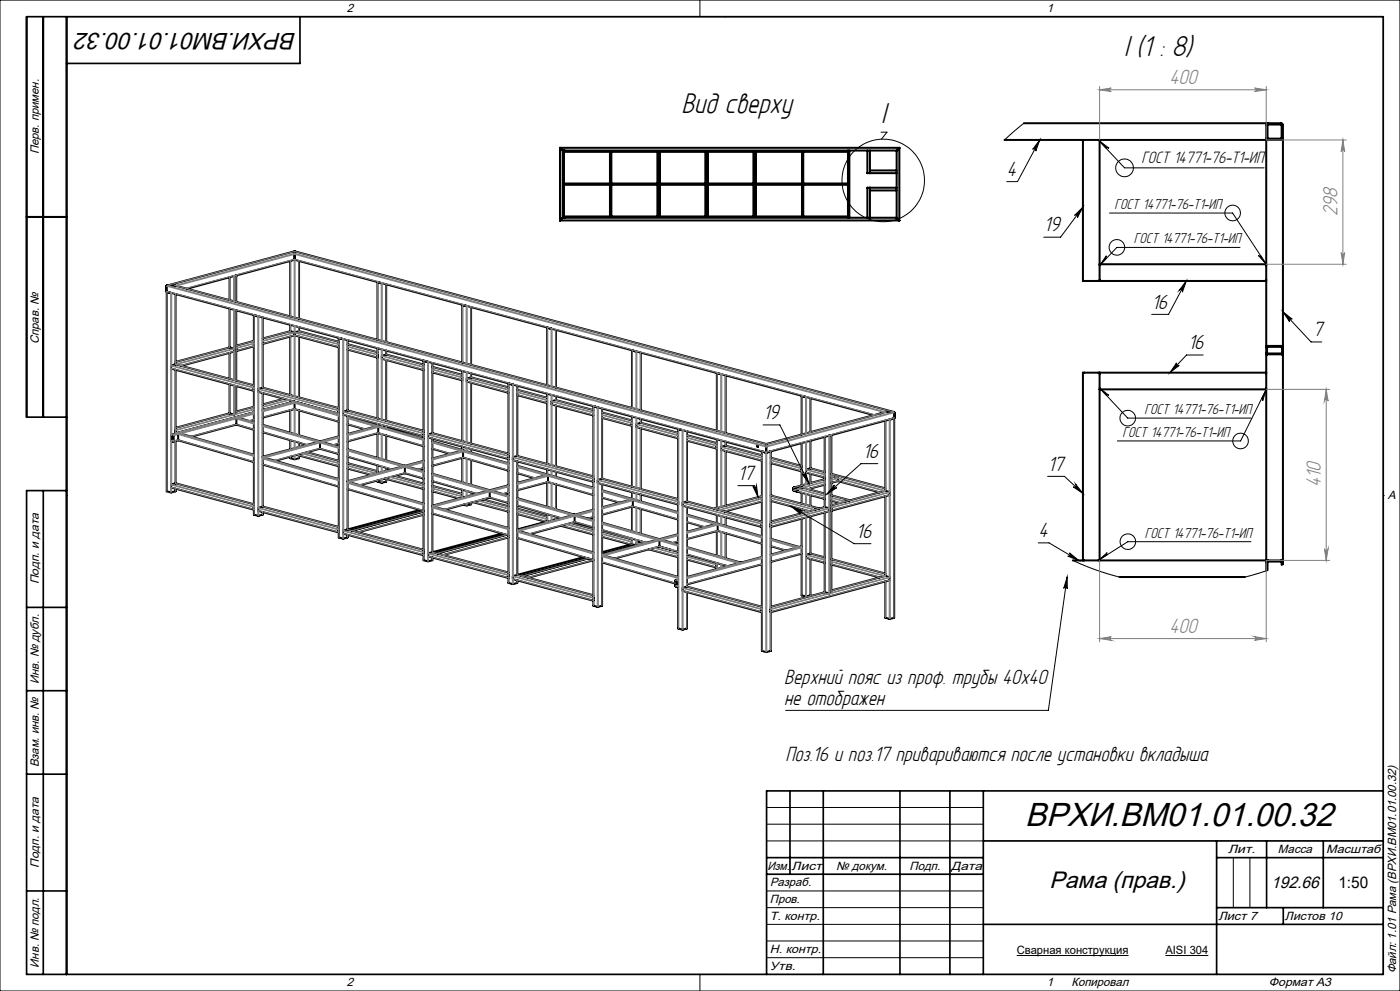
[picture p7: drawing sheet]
<svg xmlns="http://www.w3.org/2000/svg" width="420mm" height="297mm" viewBox="0 0 420 297" stroke-linecap="round" stroke-linejoin="round" font-family="sans-serif">
<g fill="none" stroke="#000" stroke-width=".6">
<path d="M307.2 36.9h72.7v.4M380 37.1l.4-.2h3.9l.5 .3 .1 4.3-.3 .3-4.3 .1-.3-.2-.1-4.3zM380.3 37.4h4.2l-.1 4.2-4.1-.1zM168 44.3l.1 .1M168 44.3v21.8M168 44.3h101.8M168.1 44.4l.6 .6M168.7 45l.1 .1M168.8 45.1v20.2M168.8 45.1h100.2M169.2 55.1h13.8M169.2 55.3v.1"/>
<path d="M169.2 45.5h85.2M169.2 45.1v.1M169.2 45.1h.1M169.2 45.2v20M169.2 55.4h13.8M183 55.3v.1M183.1 45.5v19.4M183.3 45.5h.1M183.4 55.1h14M183.4 55.3v.1M183.4 55v.1M183.4 55.3h.1"/>
<path d="M183.4 55.4h14M183.4 45.5v19.4M197.2 45.5v9.5M197.2 55.4v9.5M197.4 55.3v.1M197.4 45.5v19.4M197.7 45.5v19.4M197.8 55.3v.1M197.8 55.1h14M197.8 55v.1M197.8 55.3h.1M197.8 55.4h14"/>
<path d="M197.9 45.5v9.5M197.9 55.4v9.5M211.6 45.5v9.5M211.6 55.4v9.5M211.8 55.3v.1M211.8 45.5v19.4M212.1 45.5v19.4M212.2 55.3v.1M212.2 55.1h14M212.2 55v.1M212.2 55.3h.1M212.2 55.4h14"/>
<path d="M212.3 45.5v9.5M212.3 55.4v9.5M226 45.5v9.5M226 55.4v9.5M226.2 55.3v.1M226.3 45.5v19.4M226.6 45.5h.1M226.6 55.3v.1M226.6 55.1h14M226.6 55v.1M226.6 55.3h.1M226.6 55.4h14"/>
<path d="M226.6 45.5v19.4M226.7 45.5v9.5M226.7 55.4v9.5M240.6 55.3v.1M240.7 45.5v19.4M240.9 45.5h.1M241 55v.1M241 55.3h.1M241 55.4h13.4M241 45.5v19.4M254.4 45.1v.1M254.4 55.1l-13.4-.1v.4"/>
<path d="M254.4 55.3v.1M254.4 45.2v20M254.8 45.1v20.2M260.2 45.1v6.8h8.8M260.9 56.3l.1 9M261 45.1l-.1 6.8M261 57l8 .1M269 51.1h-8M269 56.3h-8.8v9M269 45.1v20.2M269.1 45l-.1 .1M269.7 44.4l-.6 .6"/>
<path d="M269.8 44.3l-.1 .1M269.8 44.3v21.8M301.3 41.9h23.6M324.9 41.9v42.3h5M324.9 41.9h5M329.9 41.9h50M329.9 41.9v37.3M379.9 41.9h.4M379.9 41.6v.3M379.9 41.9v37.3M384.5 41.9h.4v126.1h-.4M8 65h12"/>
<path d="M87.1 78.2v16.6M88.3 77.9h.2M88.4 77.9h.1M88.4 75.3h.1M88.4 75.3v2.4M88.4 77.7v.2M88.4 75.3l-38.3 10.3M88.4 77.9l-32.3 8.6M88.4 75.3l179.7 48.2M88.4 77.9l173.8 46.5M89.7 78.2v17.3M168 66.1h101.8"/>
<path d="M168.1 66l-.1 .1M168.8 65.3l-.7 .7M168.8 65.3h100.2M169.2 64.9h85.2M169.2 65.2v.1M169.2 65.3h.1M183.4 64.9h.1M226.6 64.9h.1M240.9 64.9h.1M254.4 65.2v.1M269 65.3l.7 .7M269.7 66l.1 .1"/>
<path d="M329.9 79.2v5M329.9 79.2h50M379.9 79.2v5M49.9 87.3l.2 .2M49.9 87.3l.1-1.7 2.5-.1 177.4 47.6M50.1 87.5l179.8 48.1M50.2 87.5h.1M50.2 87.5l1.1 .3M51.3 87.8h.1M51.5 87.8l-1.5-.3v59.7M52.7 88.2v21M68.9 83.1v6.9"/>
<path d="M68.9 92.5v11.6M70.1 82.8h.2M70.1 82.8h.1M70.2 82.8h.1M70.7 82.6h.1M70.7 82.6l-.5 .2M70.8 82.6h.1M70.8 82.6l-.5 .2M70.9 82.6v7.9M70.9 93v21M76.3 94.5h.1M76.3 94.5l1.2 .3"/>
<path d="M77.6 94.8l-1.4-.3v59.7l1.2 .4 1.4-.3v-.8M78.8 95.1v21.1M87.1 99.3l1.3 .5M87.1 99.3l-8.3 2.2M87.1 97.4v1.9M88.4 99.8v.6M89.7 99.3l-1.3 .5M89.7 99.3l11.9 3.1M89.7 98.1v1.2M113.4 84.6l1.1 .3M114.7 84.9l-1.5-.3v17.2M115.9 85.2v17.3"/>
<path d="M138.8 91.4h.1M139.8 91.7h.3M140 91.7l-1.3-.3v17.3M141.3 92v17.4M164.3 98.2h.1M164.3 98.2l1.2 .3M165.6 98.6l-1.5-.4v17.3M166.8 98.9v17.3M329.9 84.2h50M379.9 84.2v27.5M52.6 109.2l-1.2 .3-.1 .9 24.8 6.7M52.6 109.2h.1"/>
<path d="M52.7 109.1v.1M52.7 110.8v19.2M52.7 109.2l23.5 6.3M68.9 104.1l1.2 .4 .1 .9-15.8 4.2M68.9 115.1v8.8l1.2 .3 .8-.2v-8.3M68.9 104.1l-16.2 4.4M68.9 105.8v7.7M70.9 104.3v.1M76.2 103.8l-5.3 1.3M76.2 116.1v1M76.2 117h.1M76.2 116.2v.1"/>
<path d="M76.2 102.2l-5.3 1.4M78.8 116.2l-1.2 .3-.1 .9 24.1 6.5v-.9M78.8 116.2h.1M78.8 117.8v34M78.8 116.2l22.8 6.1M85.2 119.5l-6.4 1.7M87.1 100.9v17.5M88.4 100.4l-9.6 2.7M88.4 100.4l13.2 3.7M89.7 100.9v18.2M101.6 101.3v59.8l1.2 .3 1.4-.3 .1-.8M101.7 101.3l1.4 .4"/>
<path d="M101.8 101.3h.1M101.8 101.3l1.2 .3M104.3 102v21M104.3 104.8l8.9 2.4M104.3 103.1l8.9 2.4M113.2 106.2v1M113.2 106.3v.8M113.2 104.4v21M115.9 106.3l-1.3 .3-.1 .9 12.6 3.4M115.9 105.1v1.2M115.9 107.9v18.2M115.9 106.3h.1"/>
<path d="M115.9 106.3l11.2 3M127.1 108.1v59.7l1.1 .4 1.4-.3 .1-.8M127.1 108.1l1.4 .4M127.2 108.1v.1M127.2 108.2l1.2 .2M129.7 111.6l9 2.4v-1M129.7 108.8v21M129.7 110l9 2.4M138.6 113.9h.1M138.7 113.1l-.1 .1M138.7 111.2v21M141.3 113.1l-1.2 .3-.1 1 12.5 3.3"/>
<path d="M141.3 113.1l11.2 3M141.3 111.9v1.2M141.3 114.7v18.2M152.5 115v59.7l1.3 .3 1.4-.3v-.8M152.6 114.9l1.4 .4M152.7 114.9l1.2 .3M155.2 115.6v21.1M155.2 116.8l8.9 2.4M155.2 118.4l8.9 2.4M164.1 119.9v.9M164.1 119.9v.8M164.1 118v21.1"/>
<path d="M166.8 119.9l-1.3 .4v.8l12.5 3.4M166.8 118.7v1.2M166.8 119.9l11.2 3M189.8 105l1.1 .3M191 105.4l-1.4-.4v17.3M192.2 105.7v17.3M215.1 111.8v17.3M215.1 111.8l1.4 .4M215.2 111.8l1.2 .3M217.7 112.5v17.3M240.7 118.7h.1M240.7 118.7l1.1 .3"/>
<path d="M241.9 119l-1.4-.3v11.5M243.1 119.3v10.2M329.9 111.7h-5v56.3M329.9 111.7v5M329.9 116.7v51.3M329.9 111.7h50M329.9 116.7h50M379.9 103.7h.4M379.9 106.2h.4M379.9 105.8l.4 .4M379.9 111.7v5M379.9 116.7v51.3"/>
<path d="M380.2 104h4.4v1.8l-4.4 .1zM380.3 103.7l-.4 .4M380.3 106.2h4.2M380.3 103.7h4.2M384.5 103.7h.4M384.5 106.2h.4M384.5 103.7l.4 .4M384.9 105.8l-.4 .4M51.4 130.3l.6 .2v1.9l-.7-.3zM51.4 130.4l.6 .1v1.8l-.6-.2zM52.7 129.7h.1M52.7 129h.1"/>
<path d="M52.7 132.1v12.7M53.5 131.9l-1.5 .4M54 129.9l-.6 .3 .1 1.8 22.7 6.5M54 129.9h.1M54.1 129.9l22.1 6.4M68.9 123.9l-16.2 4.3M70.9 127.2l-13.5 3.7M71 127.3l5.2 1.5M76.2 123.5l-23.5 6.4v-1M76.2 126.6l-4.7-1.4-.6 .3 .1 1.8M76.2 121.9l-5.3 1.4M76.2 125.9l-1.3 .3"/>
<path d="M76.2 123.6l-24.8 6.7M78.8 137l.4 .2M78.8 129.5l13.2 3.8M78.8 127.3l17.2 5M78.8 139.2l22.8 6.6M78.8 137l22.8 6.6M87.1 120.6v.1M87.1 122.9v6.8M87.1 131.9v2.8M88.2 120.3l-9.4 2.5M88.4 120.4l-9.6 2.5M88.4 122.6l-9.6 2.6"/>
<path d="M89 136.3l12.6 3.4M89.7 136.5v.8l-1.2 .4-1.4-.4v-.4M89.7 123v7.5M89.7 132.7v1.3M90.5 121h.1M92.1 135.5l9.5 2.6M95.9 132.3l-.5 .2M95.9 132.3h.1M96 134.5l-13.5 3.6M101.6 123.8h.1M101.6 133.9l-4.9-1.4-.7 .2 .1 1.8 5.5 1.6M101.6 124.2l-12.6-3.7-.6 .3v1.8l13.2 3.8"/>
<path d="M101.6 123v.1M101.6 133l-1.6 .4M101.6 130.8l-22.8 6.1M104.2 123l-1.2 .3-.1 .9 24.1 6.5 .1-.9M104.2 123h.1M104.3 134.7l17.2 4.9-.7 .2M104.3 124.6v34.1M104.3 136.9l13.2 3.8M104.3 127.2l5.2 1.5M104.3 125l22.8 6.5M104.3 138.8l8.9 2.4M104.3 123l22.8 6.1"/>
<path d="M112.9 127.8h.1M112.9 127.8l-8.6 2.3M112.9 127.8l.6 .2-.1 1.8-9.1 2.5M113.2 127v.5M113.2 129.9v7.3M113.2 139.4v2.4M113.5 129.8l13.6 3.9M115.9 127.7v.6M115.9 130.5v7.5M127.1 129.9h.1M127.1 138.1l-22.8 6.1M129.7 129.8l-1.2 .4-.1 .9 24.1 6.5"/>
<path d="M129.7 131.4v34.1M129.7 134.5l5.2 1.5M129.7 132.3l22.8 6.5M129.7 129.8h.1M129.8 129.8l22.7 6.2M138.3 135.1h.1M138.3 135.1l-8.6 2.3M138.3 135.1l.6 .2v1.9l-9.2 2.4M138.7 133.8v1.1M138.7 137.2v7.4M138.9 137.1l13.6 4M141.3 134.6v1"/>
<path d="M141.3 137.8v7.5M152.5 136.6v1M152.5 136.7v.8M155.2 136.7l-1.2 .3-.1 .9 24 6.5 .1-1M155.2 136.7l22.8 6.1M155.2 138.3v34M155.2 139.6l22.8 6.6M166.8 121.5v18.3M178 121.8v59.7l1.2 .4 1.4-.4M178 121.7l1.5 .4M178.2 121.8h.1M178.2 121.8l1.1 .3"/>
<path d="M180.6 125.2l8.9 2.4 .1-.9M180.6 122.4v21.1M180.6 123.6l9 2.4M189.6 126.8h.1M189.6 124.8v21.1M192.2 126.7l-1.3 .4 .1 .9 12.4 3.4M192.2 126.7l11.2 3M192.2 125.6v1.1M192.2 128.3v18.3M203.6 128.6l1.2 .3M204.9 128.9l-1.5-.3v59.7l1.2 .4 1.5-.4v-10.9M206.1 132.1l9 2.4v-1"/>
<path d="M206.1 129.3v21M206.1 130.4l9 2.4M215 134.3l.1 .1M215.1 133.6h-.1M215.1 131.7v20.6M217.7 133.6l-1.3 .3v.9l12.2 3.3M217.7 132.4v1.2M217.7 135.2v16.4M217.7 133.6l10.9 2.9M227.3 133.6l.1 .3M228.7 135.3l1.1 .3 1.2-.3M229.9 133.1v2.5"/>
<path d="M229.9 133.1h.1M231 135.3h.1M231.2 135.3l-1.2 .4-1.4-.4v59.7M231.2 135.3v59.7l-1.2 .4-1.4-.3M231.2 138.8l9.3 2.5v-1M231.2 137.2l9.3 2.5M240.5 132.8v12.7M243.1 132.1v8.3M247.4 130.9v21.1M248.6 130.6h.1M248.7 130.6h.1M249.3 130.5l-.6 .1"/>
<path d="M249.3 130.5h.1M249.3 130.4v.1M249.3 130.4l-.7 .2M249.3 130.4h.1M249.4 130.5v47.2l-.8 .1-1.2-.3M264.3 123.7v.2M264.4 123.8l-.2 .1M265.6 126v21.1M268.1 125.4l-1.2 .3M268.1 125.4l-38.2 10.2M268.2 125.3l-1.4 .4M268.3 125.4v59.7l-1.3 .4-1.4-.4v-10.9"/>
<path d="M268.4 125.2l-.2-1.7h-2.5l-35.8 9.6M268.4 125.2l-.3 .2M50 147.2h.1M52.6 144.8l-1.2 .4v.9l24.7 6.6M52.6 144.8h.1M52.7 146.5l-.1 .7-1.1 .4-1.4-.4M52.7 144.8l23.5 6.3M76.2 151.8v.9M76.2 151.9h.1M76.2 152.6h.1M78.8 151.8l-1.2 .3-.1 1 24.1 6.5v-1M78.8 151.8h.1"/>
<path d="M78.8 151.8l22.8 6.1M101.6 159.5h.1M101.6 158.7h.1M104.2 158.7l-1.2 .3-.1 .9 24.2 6.5v-1M104.2 158.7h.1M104.3 144.3l.4 .2M104.3 146.6l22.8 6.5M104.3 144.4l22.8 6.5M104.3 140.4l7 1.9M104.3 158.7l22.8 6.1M115.5 143.4l11.6 3.1M115.9 143.5l-.1 .9-1.1 .2-1.4-.2-.1-.4"/>
<path d="M115.9 140.2v.9M118.5 142.6l8.6 2.3M121.5 141.8l-13.5 3.6M121.5 141.8l5.6 1.6M126 152.8l-21.7 5.9M127.1 141.2l-5-1.4-.6 .2v1.8M127.1 140.3l-1.7 .5M127.1 153.3l-21.3 5.8M127.1 154.3l-19.6 5.2M127.1 153.2l-21.6 5.8M129.7 151.6l.4 .2M129.7 144.2l13.2 3.8"/>
<path d="M129.7 142l17.2 4.9M129.7 153.9l22.8 6.6M129.7 151.7l22.8 6.6M129.7 145.6l9 2.4M129.7 147.2l8 2.2M138.7 148.7l-.1 .5M138.7 148.8h.1M138.7 146.8v2.4M141.3 150.6v.6l-1.2 .3-1-.3M141.3 147.5v.9M141.9 150.5l10.6 2.8M144.9 149.7l7.6 2"/>
<path d="M146.8 146.9l-.5 .2M146.8 146.9h.1M146.9 149.2l-13.4 3.5M150.6 159.9l-20.8 5.6M152.5 148.6l-4.9-1.5-.7 .2v1.9l5.6 1.6M152.5 147.6l-1.6 .5M152.5 145.4l-22.8 6.1M155.2 159l.4 .1M155.2 144.7l8.6-2.3 .6 .3-.1 1.8-9.1 2.4M155.2 151.5l13.2 3.8M155.2 149.3l17.1 4.9M155.2 159l22.8 6.6"/>
<path d="M155.2 141.8l5.2 1.5M155.2 154.1l8.6 2.3M155.2 152.4l8.9 2.4M164.1 156.3l-8.9 2.4M164.1 156.3l.4 .1M164.1 155.5l-.1 .8M164.1 155.6v.7M164.1 140.7v1.5M164.1 144.5v7.4M164.1 154.1v2.2M164.4 144.5l13.6 3.9M165.5 156.1h.1"/>
<path d="M166.8 155.6l-1.3 .5M166.8 141.4v1.5M166.8 145.2v7.4M166.8 154.9v.7M166.8 155.6h.3M168.2 157.6l9.8 2.6M171.3 156.8l6.7 1.8M172.4 154.3l-.7 .1M172.4 156.5l-13.5 3.6M173 154.4l-.6 .2v1.9l5.6 1.6M173 154.4h.1M173 154.4l5 1.5"/>
<path d="M178 144.2v.1M178 143.5v.1M178 155l-1.6 .4M178 152.7l-22.8 6.2M180.6 156.6l17.2 5-.6 .1M180.6 152l8.6-2.2 .7 .2-.1 1.8-9.2 2.5M180.6 143.5l-1.2 .3-.1 .9 24.1 6.5M180.6 145.1v36.4M180.6 158.9l13.3 3.8M180.6 149.2l5.2 1.4M180.6 146.9l22.8 6.6M180.6 159.3l9 2.4"/>
<path d="M180.6 143.5l22.8 6.1M189.6 147.5v2M189.6 151.9v7.3M189.8 151.8l13.6 3.9M192.2 148.2v2M192.2 152.5v7.4M203.4 150.2v1M203.4 150.4h.1M206.1 159.4l8.6-2.3 .6 .2-.1 1.8-9.1 2.5M206.1 150.3l-1.3 .4v.9l23.7 6.3M206.1 150.3h.1M206.1 151.9v23.9"/>
<path d="M206.1 156.5l5.2 1.5M206.1 154.2l22.5 6.5M206.1 150.3l22.5 6M215.1 154.3v2.5M215.1 159.2v7.3M215.3 159.1l13.3 3.8M217.7 153.2v.2M217.7 155v2.6M217.7 159.8v7.5M228.6 148.7l-14.3 3.8 1.4 .4M228.6 157v.9M228.6 157.1v.7"/>
<path d="M228.6 150.3l-11.3 3M231.2 157.1h.1M231.2 157.8h.1M231.2 148.4l.4 .2M231.2 150.1l11.5 3.1M231.6 148.6l14.1 3.8M231.6 148.6l-.4 .1M238.1 146.3v.7l1.2 .3M238.1 146.1l1.3 .5M238.1 146.1l-.1 .9 1.3 .4M238.1 146.2l1.2 .3 .1 .8M238.1 146.2v.1"/>
<path d="M239.3 147.3h.1M239.4 147.3l-.1 .1M239.4 147.3l8 2.2M239.4 146.6v.7M239.5 147.4h-.1M240.5 140.4v.1M240.5 141.1v.1M240.5 147.7v3.3M240.5 152.6v1.2M240.5 155.4v23M240.7 146.1l-1.3 .5M240.7 146.1h.1"/>
<path d="M240.8 146.1l6.6 1.8M243.1 140.4l-1.2 .3-.1 .9 5.6 1.5M243.1 142v2.8M243.1 146.4v.4M243.1 148.4v3.3M243.1 154.7v11.2M243.1 140.4h.1M243.2 140.4l4.2 1.1M245.7 152.4l-1.3 .4M247.4 152l-16.2 4.3M247.4 153.6v23.9M247.4 145.3l-4.9 1.3"/>
<path d="M247.4 143.6l-9.3 2.5M247.4 152h.1M247.4 152l1.3 .3v.9l-17.5 4.7v-.9M249.4 152.1v.2M249.4 148.4l5.6 1.5-1.4 .4M249.4 150.1l2.6 .6M249.4 142l16.2 4.4M250 142.9h.1M250 142.9l-.6 .2M250 142.9l1.3 .4 .1 .9-2 .5M251.4 144.2l12.5 3.4M265.6 147.1l-16.2 4.3"/>
<path d="M265.6 147.1h.1M265.6 147.1l1.3 .3v.9l-17.5 4.6M265.6 147l-.1 .1M265.6 148.7v23.9M104.5 160.3l-.2 .1M127.1 165.5v.1M127.1 166.3h.1M129.7 165.5l-1.2 .3-.1 .9 24.1 6.5M129.7 165.5h.1M129.8 165.5l22.7 6.1M129.9 167.1l-.2 .1M151.8 160.2l-20.8 5.6"/>
<path d="M152 160.3l-20.8 5.6M152.5 172.3v.9M152.5 172.4v.7M152.5 161.1l-19.5 5.2M155.2 172.3l-1.2 .3-.1 1 24 6.4 .1-.9M155.2 172.3l22.8 6.1M155.2 161.2l22.8 6.6M155.4 174h-.2M175.1 167l-19.9 5.3M176.3 167.3l-19.9 5.3M176.5 167.4l-19.8 5.3M178 179.2h.1"/>
<path d="M178 179.9h.1M178 167.9l-19.6 5.3M180.6 166.3l.4 .1M180.6 168.6l22 6.3M180.6 166.3l22.8 6.6M180.6 160.9l8.6 2.3M189.6 162.3l-.1 .8M189.6 162.4h.1M189.6 161.4v1.7M189.6 163.1l1.2 .4M189.6 163.1l-9 2.4M192.2 162.4l-1.2 .3-.1 .7"/>
<path d="M192.2 162.4l1.4 .3M192.2 162.2v.2M194.7 164.6l8.7 2.4M197.7 163.8l3.6 1M197.8 163.8l-13.4 3.6M197.9 163.8l5.5 1.6M198.4 161.7l-.6 .3 .1 1.8M198.4 161.7h.1M198.5 161.7l4.9 1.5M202.7 173.8l.6 .2v1.9l-.7-.3zM202.7 174l.6 .1v1.7l-.6-.2zM203.4 162.3l-1.6 .4"/>
<path d="M203.4 160.1l-22.8 6.1M203.4 175.9h-.1M203.4 173.6l-.7 .2M206.1 175.8l-1.3 .4v.9l23.7 6.4M206.1 175.8h.1M206.1 167.7l8.9 2.4 .1-.9M206.1 166.2l12.2 3.5M206.1 164l16.1 4.6M206.1 175.8l22.5 6.1M215.1 169.3h.1M215 170h.1M215.1 168.8v1.7"/>
<path d="M217.7 169.5v.3M222.1 168.6l-.6 .2M222.1 168.6h.1M228.6 169.1l-22.5 6.1M228.6 166.9l-22.5 6M231.2 163.7l4.5 1.3M231.2 161.5l8.4 2.4M239.6 163.9l-.6 .2M239.6 163.9h.1M240.5 178.4h.1M240.5 165.9l-9.3 2.5M240.5 163.7l-9.3 2.5"/>
<path d="M243.1 167.5v10.9l-1.1 .3-1.4-.3M243.1 165.9l-1.2 .3-.1 .9 5.6 1.6M243.1 165.9h.1M243.2 165.9l4.2 1.1M247.4 177.5h.1M247.4 177.5l-16.2 4.4M249.4 169.2l14.5 3.9M249.4 167.6l16.2 4.3M265.6 172.6h.1M265.6 172.6l-16.2 4.3M265.6 172.6l1.3 .4v.9l-35.7 9.6v-1M265.6 172.6h-.1"/>
<path d="M321.8 168h3.1M324.9 168h5M329.9 168h50M335.8 172.9h37.7M379.9 168h.4M379.9 168v.3M384.5 169.3l-.1-1h-4l-.1 2.6M384.9 169.2l-.1-.9-.4-.3h-4.3l-.2 .4v2.7M180.6 181.5h.1M228.6 195h.1M228.6 182.5v1M228.6 182.6v.8"/>
<path d="M231.2 183.3v.1M231.2 182.6v.1"/>
<circle cx="227.2" cy="133.8" r=".13"/>
</g>
<g fill="none" stroke="#000" stroke-width=".3">
<path d="M0 0h420v297h-420zM20 5h395v287h-395zM210 0v5M217.5 5h.1M264.3 39.6h1.8l-1.7 2.1M307.2 36.9l-5.9 5M311.9 41.9l-6.6 12.5h-3.3M311.9 41.9l-1.2 3.4a.53 .53 0 0 0-.2-.7 .53 .53 0 0 0-.7 .2zM329.5 41.9l3.2 2.5-.3-.1-.5 .1zM329.5 41.9l7.9 8.4h41.8M322.4 64.6l2.5-2.5-1.7 3.1a.54 .54 0 0 0-.1-.7 .54 .54 0 0 0-.7 .1zM324.9 62.1l-6.7 9h-5.1"/>
<path d="M331.9 76.7v.7l-2 2.2zM332.8 63.8h37l10.1 15.4M372 74.2h-36.9l-5.2 5.4M377.5 76.5l.4 .3 .3-.1 1.7 2.5zM355.9 84.2l-5.3 10h-5.1M355.9 84.2l-1.2 3.4a.55 .55 0 0 0-.2-.8 .55 .55 0 0 0-.7 .2zM384.9 93.4l8.4 9.1h3.2M384.9 93.4l2.8 2.3a.54 .54 0 0 0-.8-.1 .54 .54 0 0 0 0 .8zM329.9 116.3l2.8 2.2h-.8zM329.9 116.3l8.4 9h36.9M353 108.8a.54 .54 0 0 0 0 .7 .54 .54 0 0 0 .8 0l-2.8 2.2zM361 106.4h-5l-5 5.3"/>
<path d="M379.9 116.7l-1.1 3.4v-.5l-.3-.2zM379.9 116.7l-7.7 15.4h-37M228.9 127.3h5.1l8.7 17.6M263.3 139h-5l-10.2 9.1M20 148.5h.1M221.4 145.6h5l1 3.4M225.9 145.8a.55 .55 0 0 0 .7 .3 .55 .55 0 0 0 .3-.6l.5 3.5zM237.3 151.8l19 11.1h5M237.3 151.8l3.3 1.3a.53 .53 0 0 0-.7 .2 .53 .53 0 0 0 .2 .7zM240.6 142a.53 .53 0 0 0 .7 .2 .53 .53 0 0 0 .3-.7l1.1 3.4zM250.3 145.3a.54 .54 0 0 0 0 .8 .54 .54 0 0 0 .7 .1l-2.9 1.9zM314.3 142.8h5l5.6 5.1"/>
<path d="M322.7 145.1l2.2 2.8-3-2a.55 .55 0 0 0 .8-.1 .55 .55 0 0 0 0-.7zM415 148.5h.1M311.5 162.7h3.2l8.9 5.3M320.1 172.9l-5.6 40h-78.8M320.1 172.9l.1 3.6a.53 .53 0 0 0-.5-.6 .53 .53 0 0 0-.6 .5zM320.9 165.7l2.7 2.3-3.3-1.4a.55 .55 0 0 0 .7-.2 .55 .55 0 0 0-.1-.7zM321.8 168l6.6 2.7 7.4 2.2M329.5 168l2.7-2.4-.2 .3v.4zM375.3 162.3h-37l-8.8 5.7M380.3 170.9l-6.8 2M384.9 169.2l-.4 .1M230 242h65"/>
<path d="M230 247h65M230 252h65M370 257v15M375 257v15M230 267h65M230 272h65M230 277h65M210 292v5M217.5 292h.1M230 282h65M230 287h65M305 286.4h33.6"/>
<path d="M349.6 286.4h12.9"/>
<circle cx="265" cy="54.1" r="12.4"/>
<circle cx="337.4" cy="50.3" r="2.65"/>
<circle cx="335.1" cy="74.1" r="2.34"/>
<circle cx="369.8" cy="63.8" r="2.34"/>
<circle cx="338.3" cy="125.3" r="2.33"/>
<circle cx="372.2" cy="132.2" r="2.34"/>
<circle cx="338.3" cy="162.3" r="2.33"/>
</g>
<g fill="none" stroke="#808080" stroke-width=".3">
<path d="M329.9 25.9v16M329.9 26.9h50M329.9 26.9l3.5-.5a.53 .53 0 0 0-.5 .5 .53 .53 0 0 0 .5 .5zM376.4 26.4l3.5 .5-3.5 .5a.53 .53 0 0 0 .5-.5 .53 .53 0 0 0-.5-.5zM379.9 25.9v16h24M402.9 41.9l.5 3.5a.53 .53 0 0 0-.5-.5 .53 .53 0 0 0-.6 .5zM402.9 41.9v37.3M87.1 78.2v16.6M88.2 77.9v17.2M88.5 77.9v17.3M89.6 78.2v17.3M379.9 79.2h24"/>
<path d="M402.3 75.7a.53 .53 0 0 0 .6 .5 .53 .53 0 0 0 .5-.5l-.5 3.5zM49.9 85.8l180 48.2 38.5-10.3M49.9 87.3l180 48.2 38.5-10.3M50.1 87.5v59.7M50.2 87.5h.1M50.2 85.5l38.2-10.2 179.6 48.2-38.1 10.2zM51.2 87.8v59.8M51.3 87.8h.1M51.5 87.8v21.7M52.4 85.5l36-9.6 177.4 47.6-35.9 9.6zM52.6 88.1v21.1M53 85.7l35.4-9.5 176.9 47.4"/>
<path d="M55.8 86.4l32.6-8.7 174.1 46.7M68.9 92.5v11.6l-16.2 4.4M68.9 83.1v6.9M70.1 92.8v11.7l-17.4 4.6M70.1 82.8v7.5M70.3 82.8v7.5M70.3 92.9v21M70.7 82.6h.1M70.8 82.7v7.7M70.8 93v21M76.2 94.5v59.8M76.3 94.5h.1"/>
<path d="M77.3 94.8v59.7M77.4 94.8h.1M77.6 94.9v21.6l24 6.4M78.7 95.1v21.1M87.1 99.3l-8.3 2.2M87.1 97.4v1.9M88.2 97.7v1.9M88.3 99.6l-9.5 2.5M88.5 99.6l13.1 3.5M88.5 97.8v1.8M89.6 98.1v1.2M89.7 99.3l11.9 3.1"/>
<path d="M113.3 84.6v17.2M113.4 84.6h.1M114.4 84.9v17.2M114.5 84.9h.1M114.7 84.9v17.3M115.8 85.2v17.3M138.7 91.4v17.3M138.9 91.4h.1M139.8 91.7v17.3M139.9 91.7h.1M140.2 91.7v17.3M141.3 92v17.3"/>
<path d="M164.2 98.2v17.3M164.3 98.2h.1M165.3 98.5v17.3M165.4 98.5h.1M165.6 98.6v17.2M166.7 98.8v17.4M51.3 109.7l24.8 6.6M51.3 110.3l24.8 6.7M51.4 109.5l24.8 6.6M51.5 110.5v19.7M52.6 110.8v19.2M52.6 109.2l23.6 6.3"/>
<path d="M68.9 115.2v8.7l-16.2 4.3M68.9 105.8v7.7M70.1 115.5v8.7l-17.4 4.7M70.1 105.4v8.4M70.2 104.6l-17.3 4.7M70.2 105.3l-16 4.3M70.3 115.5v8.7M70.8 115.7v8.4M76.2 117h.1M76.2 116.3h.1M76.2 102.8l-5.3 1.4M76.2 103.7l-5.3 1.4"/>
<path d="M76.2 102.2l-5.3 1.4M76.2 103l-5.3 1.4M77.5 116.7l24 6.4M77.5 117.4l24 6.4M77.6 117.5v34.6l24 6.5M78.7 117.8v34.1M78.8 102.3l9.6-2.5 13.2 3.5M78.8 103l9.6-2.6 13.2 3.6M78.8 116.2l22.8 6.1M85.2 119.5l-6.4 1.7M86.4 119.8l-7.6 2.1M86.7 119.9l-7.9 2.2"/>
<path d="M87.1 100.9v17.5M88.2 100.6v18.1M88.5 100.6v18.2M89.6 100.9v18.2M101.7 101.3v59.8M101.8 101.3h.1M102.8 101.6v59.8M102.9 101.6h.1M103.1 101.7v21.6M104.2 101.9v21.1M104.3 104.7l8.8 2.4M104.3 104l8.8 2.4"/>
<path d="M104.3 103.8l8.9 2.4M104.3 103.1l8.9 2.4M113.2 107.1h.1M113.2 106.4h.1M113.3 104.4v21M114.4 104.7v21M114.5 107.5l12.6 3.3M114.5 106.7l12.6 3.4M114.7 104.8v1.8l12.4 3.3M114.7 107.6v18.2M115.8 105.1v1.2M115.8 107.9v18.2"/>
<path d="M115.9 106.3l11.2 3M127.1 108.2v59.7M127.2 108.1v.1M128.2 108.5v59.7M128.3 108.4h.1M128.6 108.5v21.6M129.6 108.8v21.1M129.7 110.8l8.9 2.4M129.7 110l9 2.4M129.7 110.6l9 2.4M129.7 111.5l8.9 2.4M138.6 113.2h.1"/>
<path d="M138.7 113.9h.1M138.7 111.2v21.1M139.8 111.5v21M140 113.6l12.5 3.3M140 114.3l12.5 3.3M140.1 113.4l12.4 3.3M140.2 111.6v1.8M140.2 114.4v18.2M141.3 111.9v1.2M141.3 114.7v18.2M141.3 113.1l11.2 3M152.6 115v59.7"/>
<path d="M152.7 115h.1M153.7 115.3v59.7M153.8 115.2h.1M154 115.3v21.7M155.1 115.6v21.1M155.2 117.6l8.8 2.4M155.2 118.3l8.8 2.4M155.2 116.8l8.9 2.4M155.2 117.4l8.9 2.4M164.2 118v21.1M165.3 118.3v21M165.6 118.4v1.8"/>
<path d="M166.7 118.7v1.2l11.3 3M189.7 105.1v17.2M189.8 105v.1M190.7 105.4v17.2M190.9 105.3h.1M191.1 105.4v17.3M192.2 105.7v17.3M215.1 111.9v17.2M215.2 111.9h.1M216.2 112.2v17.2M216.3 112.1h.1M216.5 112.2v17.3"/>
<path d="M217.6 112.5v17.3M240.6 118.7v11.5M240.7 118.7h.1M241.7 119v10.9M241.8 119h.1M242 119v10.8M243.1 119.3v10.2M379.9 116.7h19M397.9 116.7l.5 3.5a.55 .55 0 0 0-.5-.5 .55 .55 0 0 0-.6 .5zM397.9 116.7v51.3M51.5 132.2v12.9M51.5 130.4h-.1"/>
<path d="M51.9 132.3h.1M52 132l-.6 .1M52 131.9l-.6 .1M52 130.6l1.4-.4 22.8 6.6M52 132.2l1.4-.3 22.8 6.5M52.6 132.2v12.6M52.7 129.7h.1M52.7 129h.1M52.7 129.1h.1M53.6 130l22.6 6.6M54 129.9l22.2 6.4M71 125.4l5.2 1.5"/>
<path d="M71.5 125.2l4.7 1.4M76.2 122.8l-23.5 6.2M76.2 122.6l-5.3 1.4M76.2 123.4l-23.5 6.3M76.2 121.9l-5.3 1.5M76.2 127.1l-5.3-1.5-16.6 4.4M76.2 128.7l-5.3-1.5-13.6 3.6M76.2 124.1l-4.4 1.2M76.2 123.9l-24.3 6.5M76.2 125.8l-1.5 .3M76.2 123.6l-24.8 6.7M78.8 127.8l16.3 4.7"/>
<path d="M78.8 127.6l16.6 4.8M78.8 129.5l13.4 3.8M78.8 127.3l17.1 5M78.8 137.3l22.8 6.6M78.8 137.5l22.8 6.6M78.8 139.2l22.8 6.5M78.8 137.1l22.8 6.5M78.8 123.4l9.6-2.5 13.2 3.8M87.1 120.6v.1M87.1 122.9v6.8M87.1 131.9v2.8M87.1 136.9v.4"/>
<path d="M88 120.3l-9.2 2.4M88.2 120.3v.1M88.2 122.6v7.4M88.2 132.3v2.1M88.2 136.6v1M88.4 122.5l13.2 3.8M88.4 122.5l-9.6 2.6M88.4 120.4l-9.6 2.5M88.5 120.7l13.1 3.8M88.5 122.7v7.4M88.5 132.4v1.9M88.5 136.5v1.1"/>
<path d="M88.9 120.5l-10.1 2.7M89 120.5l12.6 3.7M89.3 120.6h.1M89.3 136.3l12.3 3.3M89.6 123v7.5M89.6 132.7v1.3M89.6 136.5v.8M90.5 136l11.1 3M90.9 135.9l10.7 2.8M92.1 135.5l9.5 2.6M96.1 132.6l5.5 1.6M96.6 132.5l5 1.4"/>
<path d="M101.6 123.8h.1M101.6 123.1h.1M101.6 134.4l-5.6-1.7-16.6 4.5M101.6 136l-5.6-1.6-13.6 3.6M101.6 131.1l-22.4 6M101.6 131.3l-4.7 1.2M101.6 132.9l-1.8 .5M101.6 130.8l-22.8 6.1M102.9 123.5l24.1 6.5M102.9 124.2l24.1 6.4M103 123.3l24.1 6.5M103.1 124.3v34.7"/>
<path d="M104.2 124.6v34.1M104.2 123l22.9 6.1M104.3 135.1l16.3 4.7M104.3 134.9l16.6 4.8M104.3 136.8l13.4 3.8M104.3 134.7l17.1 4.9M104.3 130.6l9.2-2.5 13.6 3.9M104.3 132.2l9.2-2.5 13.6 3.9M104.3 125.2l22.8 6.6M104.3 125.4l8.3 2.4M104.3 127.1l5.3 1.5M104.3 125l22.8 6.5"/>
<path d="M104.3 139.4l8.8 2.4M104.3 139.7l8.4 2.2M104.3 138.8l8.9 2.4M112.9 127.8l-8.6 2.3M113.3 127.1v.4M113.3 129.9v7.4M113.3 139.5v2.3M113.4 127.9l-9.1 2.4M114.4 127.3v.5M114.4 130.1v7.4M114.4 139.8v1.7M114.7 127.4v.5"/>
<path d="M114.7 130.2v7.5M114.7 139.9v1.5M115.8 127.7v.6M115.8 130.5v7.5M121.6 139.9l5.5 1.6M122.1 139.8l5 1.4M127.1 130.6h.1M127.1 130h.1M127.1 129.9h.1M127.1 138.4l-22.5 6M127.1 138.6l-4.8 1.2M127.1 138.1l-22.8 6.1"/>
<path d="M128.4 130.3l24 6.5M128.4 131l24 6.4M128.5 130.2l24 6.4M128.6 131.2v34.6l23.9 6.5M129.6 131.4v34.1M129.7 137.9l9.2-2.5 13.6 3.9M129.7 139.5l9.2-2.4 13.6 3.9M129.7 132.6l22.8 6.5M129.7 132.7l8.4 2.4M129.7 134.4l5.4 1.6M129.7 132.3l22.8 6.5M129.7 129.8l22.8 6.2"/>
<path d="M138.3 135.1l-8.6 2.3M138.7 133.9v1M138.7 137.2v7.4M138.8 135.3l-9.1 2.4M139.8 134.2v1M139.8 137.4v7.5M140.2 134.3v1M140.2 137.5v7.5M141.3 134.5v1.1M141.3 137.8v7.5M152.5 136.7v.1M152.5 137.5h.1"/>
<path d="M153.8 137.2l24.1 6.4M153.8 137.8l24.1 6.5M154 137l24 6.4M154 138v34.6M155.1 138.3v34M155.2 139.9l22.8 6.5M155.2 139.6l22.8 6.6M155.2 136.7l22.8 6.1M164.1 120.7h.1M164.1 120.1h.1M164.1 120h.1M165.5 120.4l12.5 3.4"/>
<path d="M165.5 121.1l12.5 3.3M165.6 120.2l12.4 3.4M165.6 121.2v18.2M166.7 121.5v18.2M178 121.8v59.7M178.2 121.8h.1M179.2 122.1v59.8M179.3 122.1h.1M179.5 122.1v21.7M180.6 122.4v21.1l22.8 6.1M180.6 125.2l8.9 2.3M180.6 124.5l8.9 2.4"/>
<path d="M180.6 124.3l9 2.4M180.6 123.6l9 2.4M189.6 127.5h.1M189.6 126.9h.1M189.6 126.8h.1M189.7 124.8v21.1M190.7 125.1v21.1M190.9 127.9l12.5 3.4M190.9 127.2l12.5 3.4M191 127.1l12.4 3.3M191.1 125.2v1.8M191.1 128.1v18.2"/>
<path d="M192.2 125.5v1.2M192.2 128.3v18.2M192.2 126.7l11.2 3M203.5 128.6v59.8M203.6 128.6h.1M204.6 128.9v59.8M204.7 128.9h.1M204.9 128.9v21.7l23.7 6.3M206 129.2v21.1M206.1 130.5l9 2.4M206.1 131.1l9 2.4M206.1 132l8.8 2.3"/>
<path d="M206.1 131.3l8.8 2.4M215 133.7h.1M215 133.6h.1M215.1 134.4h.1M215.1 131.7v20.6M216.2 132v20M216.4 134.1l12.2 3.2M216.4 134.7l12.2 3.3M216.5 133.9l12.1 3.2M216.5 132v1.8M216.5 134.9v17M217.6 132.4v1.2l11 2.9"/>
<path d="M217.6 135.1v16.5M228.6 135.4v59.7M228.7 135.3h.1M229.7 135.6v59.8M229.8 135.6h.1M229.9 135.6h.1M230 135.6v59.8M231 135.3h.1M231.1 135.4v59.7M231.2 138.7l9.2 2.4M231.2 138l9.2 2.5M231.2 137.8l9.3 2.5"/>
<path d="M231.2 137.2l9.3 2.5M240.6 132.7v12.7M241.7 132.5v12.7M242 132.4v8.3l5.4 1.5M243.1 132.1v8.3M247.4 130.9v21.1l-16.2 4.3M248.6 130.6v21.7l-17.4 4.6M248.8 130.6v47.2M249.3 130.5h.1M249.3 130.5v47.2M265.7 126v21.1M266.8 125.7v21.7"/>
<path d="M267 125.7h.1M267.1 125.7v59.8M268.1 125.4h.1M268.2 125.4v59.8M51.3 145.3l24.8 6.7M51.3 146l24.8 6.6M51.4 145.2l24.8 6.6M51.5 146.2v1.4M52.6 146.4v.8M52.6 144.8l23.6 6.3M76.2 152.6h.1M76.2 152h.1"/>
<path d="M76.2 151.9h.1M77.5 152.3l24 6.5M77.5 153l24 6.5M77.6 153.1v1.4M78.7 153.5v.8M78.8 151.8l22.8 6.2M101.6 159.5h.1M101.6 158.8h.1M101.6 158.7h.1M102.9 159.2l24.1 6.4M102.9 159.8l24.1 6.5M103 159l24.1 6.4"/>
<path d="M103.1 160v1.4M104.2 158.7l22.9 6.1M104.3 144.6l22.8 6.6M104.3 144.8l22.8 6.6M104.3 146.5l22.8 6.5M104.3 144.4l22.8 6.5M104.3 140.3l7.2 2M113.3 144v.4M114.4 143.7v.9M114.7 143.6v1M115.6 143.4l11.5 3M115.8 140.2v.9"/>
<path d="M115.8 143.5v.9M116.9 143l10.2 2.8M117.3 142.9l9.8 2.7M118.5 142.6l8.6 2.3M127.1 141.7l-5.6-1.6-16.6 4.4M127.1 143.3l-5.6-1.6-13.7 3.7M127.1 140.2l-1.8 .5M127.1 153.3l-21.4 5.7M127.1 154.2l-19.7 5.3M129.7 142.4l16.3 4.8M129.7 142.3l16.6 4.7M129.7 144.1l13.4 3.9"/>
<path d="M129.7 142l17.1 4.9M129.7 152l22.8 6.5M129.7 152.2l22.8 6.5M129.7 153.8l22.8 6.6M129.7 151.7l22.8 6.6M129.7 146.5l8.9 2.4M129.7 146.3l9 2.4M129.7 147.1l8.2 2.2M129.7 145.6l9 2.4M138.6 148.9h.1M138.6 148.8h.1M138.7 146.8v2.3"/>
<path d="M139.8 147.1v1.7M139.8 151.1v.3M140.2 147.2v1.5M140.2 151v.4M141.3 147.5v.9M141.3 150.7v.5M142 150.5l10.5 2.8M143.3 150.1l9.2 2.5M143.7 150l8.8 2.4M144.9 149.7l7.6 2.1M147 147.2l5.5 1.6M147.5 147.1l5 1.5"/>
<path d="M152.5 149l-5.6-1.6-16.5 4.5M152.5 150.7l-5.6-1.7-13.6 3.7M152.5 145.7l-22.4 6M152.5 145.9l-4.7 1.3M152.5 147.5l-1.8 .5M152.5 145.4l-22.8 6.1M155.2 149.8l16.3 4.7M155.2 149.6l16.6 4.8M155.2 151.4l13.4 3.9M155.2 149.3l17.1 4.9M155.2 145.2l9.2-2.5 13.6 3.9M155.2 146.8l9.2-2.4 13.6 3.9"/>
<path d="M155.2 159.3l22.8 6.6M155.2 159.5l22.8 6.5M155.2 159l22.8 6.6M155.2 140.1l8.3 2.4M155.2 141.7l5.4 1.6M155.2 153.3l8.8 2.4M155.2 153.1l8.9 2.4M155.2 152.5l8.9 2.4M155.2 154l8.7 2.3M163.8 142.4l-8.6 2.3M164.1 155.7h.1M164.1 155.6h.1"/>
<path d="M164.2 140.7v1.5M164.2 144.5v7.4M164.2 154.1v2.2M164.3 142.6l-9.1 2.4M165.3 141v1.5M165.3 144.7v7.5M165.3 154.4v1.7M165.5 156.1h.1M165.6 155.9l.3 .1M165.6 141.1v1.5M165.6 144.8v7.5M165.6 154.5v1.4"/>
<path d="M166.7 141.4v1.5M166.7 145.1v7.5M166.7 154.8v.8h.4M168.5 157.5l9.5 2.6M169.7 157.2l8.3 2.2M170.1 157.1l7.9 2.1M171.3 156.8l6.7 1.8M172.5 154.6l5.5 1.5M173 154.4l5 1.5M178 144.3h.1M178 143.6h.1M178 156.3l-5.6-1.6-16.6 4.5"/>
<path d="M178 158l-5.6-1.6-13.7 3.6M178 153l-22.5 6.1M178 153.2l-4.7 1.3M178 154.9l-1.8 .5M178 152.7l-22.8 6.2M179.3 144l24.1 6.4M179.3 144.6l24.1 6.5M179.4 143.8l24 6.4M179.5 144.8v37.1M180.6 145.1v36.4M180.6 157.1l16.4 4.7M180.6 156.9l16.6 4.8"/>
<path d="M180.6 158.7l13.4 3.9M180.6 156.6l17.1 5M180.6 152.5l9.3-2.4 13.5 3.9M180.6 154.2l9.2-2.5 13.6 3.9M180.6 147.2l22.8 6.6M180.6 147.4l8.4 2.4M180.6 149l5.4 1.6M180.6 146.9l22.8 6.6M180.6 159.9l9 2.4M180.6 159.3l9 2.4M189.3 149.8l-8.7 2.2M189.7 147.5v2"/>
<path d="M189.7 151.8v7.4M189.8 149.9l-9.2 2.4M190.7 147.8v2M190.7 152v7.5M191.1 147.9v2M191.1 152.1v7.5M192.2 148.2v2M192.2 152.5v7.4M203.4 151.1h.1M203.4 150.5h.1M203.4 150.4h.1M204.8 150.8l23.7 6.3"/>
<path d="M204.8 151.5l23.7 6.3M204.9 151.6v24.5l23.7 6.4M206 151.9v24M206.1 159.8l9.2-2.4 13.3 3.8M206.1 154.5l22.5 6.5M206.1 154.7l8.3 2.4M206.1 156.4l5.4 1.5M206.1 154.3l22.5 6.4M206.1 150.3l22.5 6M214.7 157.1l-8.6 2.3M215.1 154.3v2.5M215.1 159.2v7.3"/>
<path d="M215.2 157.2l-9.1 2.5M216.2 154.6v2.6M216.2 159.4v7.5M216.5 154.7v2.6M216.5 159.5v7.5M217.6 153.2v.2M217.6 155v2.6M217.6 159.8v7.5M228.5 157.8h.1M228.5 157.2h.1M228.5 157.1h.1M228.6 149.3l-13 3.5"/>
<path d="M228.6 150.2l-11.4 3M228.6 148.7l-14.2 3.8M228.6 149.5l-12.7 3.4M231.2 157.8h.1M231.2 157.2h.1M231.2 157.1h.1M231.2 149.2l13.3 3.5M231.2 149.3l13 3.5M231.2 150l11.7 3.2M231.5 148.5l-.3 .1M231.5 148.6l14.2 3.8M238.1 146.9l1.3-.3-1.3 .4"/>
<path d="M238.2 146.2l-.1 .1M239.3 147.3h.1M239.4 146.6l8 2.2M239.4 147.3l8 2.1M239.5 146.4l7.9 2.2M240.5 141.2h.1M240.5 140.5h.1M240.6 147.7v3.3M240.6 152.6v1.2M240.6 155.4v23M240.7 146.1l6.7 1.8M241.7 148v3.3"/>
<path d="M241.7 152.9v.6M241.7 155.1v23.6M241.8 140.9l5.6 1.4M241.8 141.5l5.6 1.5M242 141.7v3.4M242 148.1v3.3M242 153v.4M242 155v11.2l5.4 1.5M243.1 142v2.8M243.1 146.4v.4M243.1 148.4v3.3M243.1 154.8v11.1"/>
<path d="M243.1 140.4l4.3 1.1M247.4 144.3l-8.1 2.1M247.4 144.5l-6.4 1.7M247.4 145.2l-5.1 1.3M247.4 143.6l-9.3 2.5M247.4 153.6v23.9l-16.2 4.4M248.6 153.2v24.6l-17.4 4.7M248.7 152.5l-17.4 4.6M248.7 153.1l-17.4 4.7M249.4 144l2-.6 13.9 3.8M249.4 144.6l2-.5 12.7 3.4M249.4 149.1l4.3 1.1"/>
<path d="M249.4 149.3l4 1.1M249.4 150l2.7 .7M249.4 148.4l5.5 1.5M249.4 142.7l16.2 4.3M249.4 142.9l.4 .1M249.4 142.1l16.2 4.3M250 142.9l-.6 .2M251.2 143.3l-1.8 .5M265.6 147.1l-16.2 4.3M265.7 148.7v23.9M266.8 148.4v24.5l-17.4 4.7M266.8 147.4l-17.4 4.7"/>
<path d="M266.9 147.6l-17.5 4.7M266.9 148.3l-17.5 4.6M104.2 160.3v.8M104.4 160.3h-.1M127.1 166.3h.1M127.1 165.6v.1M128.4 166l24 6.4M128.4 166.6l24 6.5M128.6 166.8v1.4M129.6 167.1v.8M129.7 165.5l22.8 6.1M129.7 167.1h.1"/>
<path d="M151.9 160.3l-20.8 5.5M152.5 172.5h.1M152.5 172.4h.1M152.5 173.1h.1M152.5 161l-19.6 5.3M153.8 172.8l24.1 6.4M153.8 173.5l24.1 6.4M154 172.6l24 6.5M154 173.6v1.4M155.1 173.9v.8M155.2 161.1l22.8 6.6M155.2 172.3l22.8 6.1"/>
<path d="M155.3 174h-.1M176.4 167.4l-19.8 5.3M178 179.9h.1M178 179.3h.1M178 179.2h.1M178 167.8l-19.7 5.3M180.6 166.6l22.8 6.6M180.6 166.8l22.8 6.6M180.6 168.4l22 6.4M180.6 166.3l22.8 6.6M180.6 160.1l8.9 2.4M180.6 160.8l8.8 2.3"/>
<path d="M189.6 162.5v.1M189.7 161.5v1.6M190.7 161.8v1.6M190.9 162.9l1.1 .3M191 162.7l1.3 .4M191.1 161.9v.8M192.2 162.2v.2M192.2 162.4l1.3 .3M194.8 164.6l8.6 2.3M196.1 164.2l7.3 2M196.5 164.1l6.9 1.9M197.7 163.8l4.1 1.2"/>
<path d="M197.9 161.9l5.5 1.6M198.4 161.7l5 1.5M202.8 174h-.1M203.3 175.8h.1M203.3 175.5l-.6 .2M203.3 175.5l-.6 .1M203.4 163.7l-5.6-1.6-16.5 4.4M203.4 165.3l-5.6-1.6-13.6 3.7M203.4 160.4l-22.4 6M203.4 160.6l-4.7 1.2M203.4 162.2l-1.8 .5M203.4 160.1l-22.8 6.1"/>
<path d="M203.4 173.9l-.1 .1M203.4 174.1v.1M203.4 175.8h.1M203.4 173.7l-.7 .1M204.8 176.3l23.7 6.4M204.8 177l23.7 6.3M204.9 177.1v11.6M206 177.4v11M206.1 164.4l15.3 4.4M206.1 164.2l15.6 4.5M206.1 166.1l12.3 3.5M206.1 164l16 4.6"/>
<path d="M206.1 161.5l9.2-2.5 13.3 3.8M206.1 175.8l22.5 6.1M206.1 166.9l8.8 2.4M206.1 166.7l9 2.5M206.1 167.6l8.8 2.4M215 169.4h.1M215 169.3h.1M215.1 170h.1M215.1 168.8v1.7M216.2 169.1v1.1M216.5 169.2v.9M217.6 169.5v.4"/>
<path d="M228.6 167.2l-22.5 6M228.6 167.4l-22.5 6M228.6 169l-22.5 6M228.6 166.9l-22.5 6.1M231.2 161.7l7.9 2.3M231.2 162l7.6 2.2M231.2 163.6l4.7 1.4M231.2 161.5l8.4 2.4M240.5 164l-9.3 2.5M240.5 164.2l-9.3 2.5M240.5 165.8l-9.3 2.5M240.5 163.7l-9.3 2.5"/>
<path d="M241.8 166.4l5.6 1.5M241.8 167.1l5.6 1.5M242 167.2v11.5M243.1 167.5v10.9M243.1 165.9l4.3 1.1M249.4 168.2l16.2 4.4-16.2 4.4M249.4 168.4l15.9 4.3M249.4 169.1l14.7 3.9M249.4 167.6l16.2 4.3M265.7 174.2v11M266.8 174v11.5M266.9 173.1l-35.6 9.6"/>
<path d="M266.9 173.8l-35.6 9.5M329.9 168v24.4M397.3 164.5a.55 .55 0 0 0 .6 .5 .55 .55 0 0 0 .5-.5l-.5 3.5zM398.9 168h-19v24.4M228.5 183.4h.1M228.5 182.6v.1M231.2 183.4h.1M231.2 182.7h.1M231.2 182.6v.1M329.9 191.4h50M329.9 191.4l3.5-.6a.55 .55 0 0 0-.5 .6 .55 .55 0 0 0 .5 .5zM376.4 190.8l3.5 .6-3.5 .5a.55 .55 0 0 0 .5-.5 .55 .55 0 0 0-.5-.6z"/>
</g>
<g fill="none" stroke="#000" stroke-width=".5">
<path d="M13 5v120M20 5v287M90 5v14h-70M8 65h12M20 125h-12v-120h407v287h-407v-145h12M13 147v145M8 182h12M8 207h12M8 232h12M237 237v25M247 237v55M270 237v55"/>
<path d="M285 237v55M295 237v55M415 237h-185v55M230 257h65M295 252h120M365 252v40M365 257h50M380 252v20M397 252v20M8 267h12M230 262h65M295 277h120"/>
<path d="M365 272h50M385 272v5"/>
</g>
<g fill="#000">
<path d="M329.5 41.9l3.2 2.5-.3-.1-.5 .1z"/>
<path d="M322.4 64.6l2.5-2.5-1.7 3.1a.54 .54 0 0 0-.1-.7 .54 .54 0 0 0-.7 .1zM355.9 84.2l-1.2 3.4a.55 .55 0 0 0-.2-.8 .55 .55 0 0 0-.7 .2zM322.7 145.1l2.2 2.8-3-2a.55 .55 0 0 0 .8-.1 .55 .55 0 0 0 0-.7zM353 108.8a.54 .54 0 0 0 0 .7 .54 .54 0 0 0 .8 0l-2.8 2.2zM384.9 93.4l2.8 2.3a.54 .54 0 0 0-.8-.1 .54 .54 0 0 0 0 .8zM311.9 41.9l-1.2 3.4a.53 .53 0 0 0-.2-.7 .53 .53 0 0 0-.7 .2zM320.9 165.7l2.7 2.3-3.3-1.4a.55 .55 0 0 0 .7-.2 .55 .55 0 0 0-.1-.7zM320.1 172.9l.1 3.6a.53 .53 0 0 0-.5-.6 .53 .53 0 0 0-.6 .5zM240.6 142a.53 .53 0 0 0 .7 .2 .53 .53 0 0 0 .3-.7l1.1 3.4zM250.3 145.3a.54 .54 0 0 0 0 .8 .54 .54 0 0 0 .7 .1l-2.9 1.9zM225.9 145.8a.55 .55 0 0 0 .7 .3 .55 .55 0 0 0 .3-.6l.5 3.5zM237.3 151.8l3.3 1.3a.53 .53 0 0 0-.7 .2 .53 .53 0 0 0 .2 .7z"/>
<path d="M331.9 76.7v.7l-2 2.2zM377.5 76.5l.4 .3 .3-.1 1.7 2.5zM329.9 116.3l2.8 2.2h-.8zM379.9 116.7l-1.1 3.4v-.5l-.3-.2zM329.5 168l2.7-2.4-.2 .3v.4z"/>
</g>
<g fill="#808080">
<path d="M329.9 191.4l3.5-.6a.55 .55 0 0 0-.5 .6 .55 .55 0 0 0 .5 .5zM376.4 190.8l3.5 .6-3.5 .5a.55 .55 0 0 0 .5-.5 .55 .55 0 0 0-.5-.6zM329.9 26.9l3.5-.5a.53 .53 0 0 0-.5 .5 .53 .53 0 0 0 .5 .5zM376.4 26.4l3.5 .5-3.5 .5a.53 .53 0 0 0 .5-.5 .53 .53 0 0 0-.5-.5z"/>
<path d="M402.3 75.7a.53 .53 0 0 0 .6 .5 .53 .53 0 0 0 .5-.5l-.5 3.5zM402.9 41.9l.5 3.5a.53 .53 0 0 0-.5-.5 .53 .53 0 0 0-.6 .5z"/>
<path d="M397.3 164.5a.55 .55 0 0 0 .6 .5 .55 .55 0 0 0 .5-.5l-.5 3.5zM397.9 116.7l.5 3.5a.55 .55 0 0 0-.5-.5 .55 .55 0 0 0-.6 .5z"/>
</g>
<text font-size="10" x="307.5" y="247.6">ВРХИ.ВМ01.01.00.32</text>
<g font-size="9.7">
<text x="337.3" y="16.7">I (1 : 8)</text>
<text x="264.3" y="36.7">I</text>
</g>
<text font-size="9.5" x="204.4" y="34">Вид сверху</text>
<g font-size="7.1">
<text x="88.9" y="9.8" transform="rotate(-180 88.9 9.8)">ВРХИ.ВМ01.01.00.32</text>
<text x="314.9" y="266.1">Рама (прав.)</text>
</g>
<g font-size="6.9" fill="#808080">
<text x="350.8" y="25.2">400</text>
<text x="401.2" y="64.6" transform="rotate(-90 401.2 64.6)">298</text>
<text x="396.2" y="145.9" transform="rotate(-90 396.2 145.9)">410</text>
<text x="350.8" y="189.7">400</text>
</g>
<g font-size="6.9">
<text x="302.1" y="52.7">4</text>
<text x="313.2" y="69.4">19</text>
<text x="345.6" y="92.5">16</text>
<text x="393.8" y="100.8">7</text>
<text x="356.5" y="104.7">16</text>
<text x="228.9" y="125.6">19</text>
<text x="258.8" y="137.3">16</text>
<text x="221.4" y="143.8">17</text>
<text x="314.4" y="141.1">17</text>
<text x="256.8" y="161.2">16</text>
<text x="311.5" y="161">4</text>
<text x="235.2" y="204.9">Верхний пояс из проф. трубы 40х40</text>
<text x="235.2" y="211.2">не отображен</text>
<text x="235.6" y="227.9">Поз.16 и поз.17 привариваются после установки вкладыша</text>
</g>
<text font-size="5.5" x="342.4" y="49">ГОСТ 14771-76-Т1-ИП</text>
<text font-size="5" x="381.3" y="266">192.66</text>
<g font-size="4.8">
<text x="334.4" y="62.6">ГОСТ 14771-76-Т1-ИП</text>
<text x="340.1" y="72.9">ГОСТ 14771-76-Т1-ИП</text>
<text x="343.4" y="124.1">ГОСТ 14771-76-Т1-ИП</text>
<text x="336.8" y="131">ГОСТ 14771-76-Т1-ИП</text>
<text x="343.4" y="161.1">ГОСТ 14771-76-Т1-ИП</text>
<text x="401.5" y="266">1:50</text>
</g>
<g font-size="3.6">
<text x="104" y="3.6">2</text>
<text x="314" y="3.6">1</text>
<text x="11.6" y="46.3" transform="rotate(-90 11.6 46.3)">Перв. примен.</text>
<text x="11.6" y="103.2" transform="rotate(-90 11.6 103.2)">Справ. №</text>
<text x="416.4" y="149.6">A</text>
<text x="11.6" y="175.1" transform="rotate(-90 11.6 175.1)">Подп. и дата</text>
<text x="11.6" y="205" transform="rotate(-90 11.6 205)">Инв. № дубл.</text>
<text x="11.6" y="230" transform="rotate(-90 11.6 230)">Взам. инв. №</text>
<text x="368.4" y="255.6">Лит.</text>
<text x="383.4" y="255.6">Масса</text>
<text x="397.8" y="255.6">Масштаб</text>
<text x="11.6" y="260.1" transform="rotate(-90 11.6 260.1)">Подп. и дата</text>
<text x="230.2" y="260.6">Изм.</text>
<text x="237.5" y="260.6">Лист</text>
<text x="250.9" y="260.6">№ докум.</text>
<text x="272.9" y="260.6">Подп.</text>
<text x="285.4" y="260.6">Дата</text>
<text x="231" y="265.6">Разраб.</text>
<text x="231" y="275.6">Т. контр.</text>
<text x="231" y="270.6">Пров.</text>
<text x="365.5" y="275.6">Лист 7</text>
<text x="385.5" y="275.6">Листов 10</text>
<text x="231" y="285.6">Н. контр.</text>
<text x="11.6" y="290" transform="rotate(-90 11.6 290)">Инв. № подл.</text>
<text x="231" y="290.6">Утв.</text>
<text x="418.9" y="291.8" transform="rotate(-90 418.9 291.8)">Файл: 1.01 Рама (ВРХИ.ВМ01.01.00.32)</text>
<text x="104" y="295.6">2</text>
<text x="314" y="295.6">1</text>
<text x="321.5" y="295.6">Копировал</text>
<text x="380.7" y="295.6">Формат А3</text>
</g>
<g font-size="3.4">
<text x="305" y="286">Сварная конструкция</text>
<text x="349.6" y="286">AISI 304</text>
</g>
</svg>
